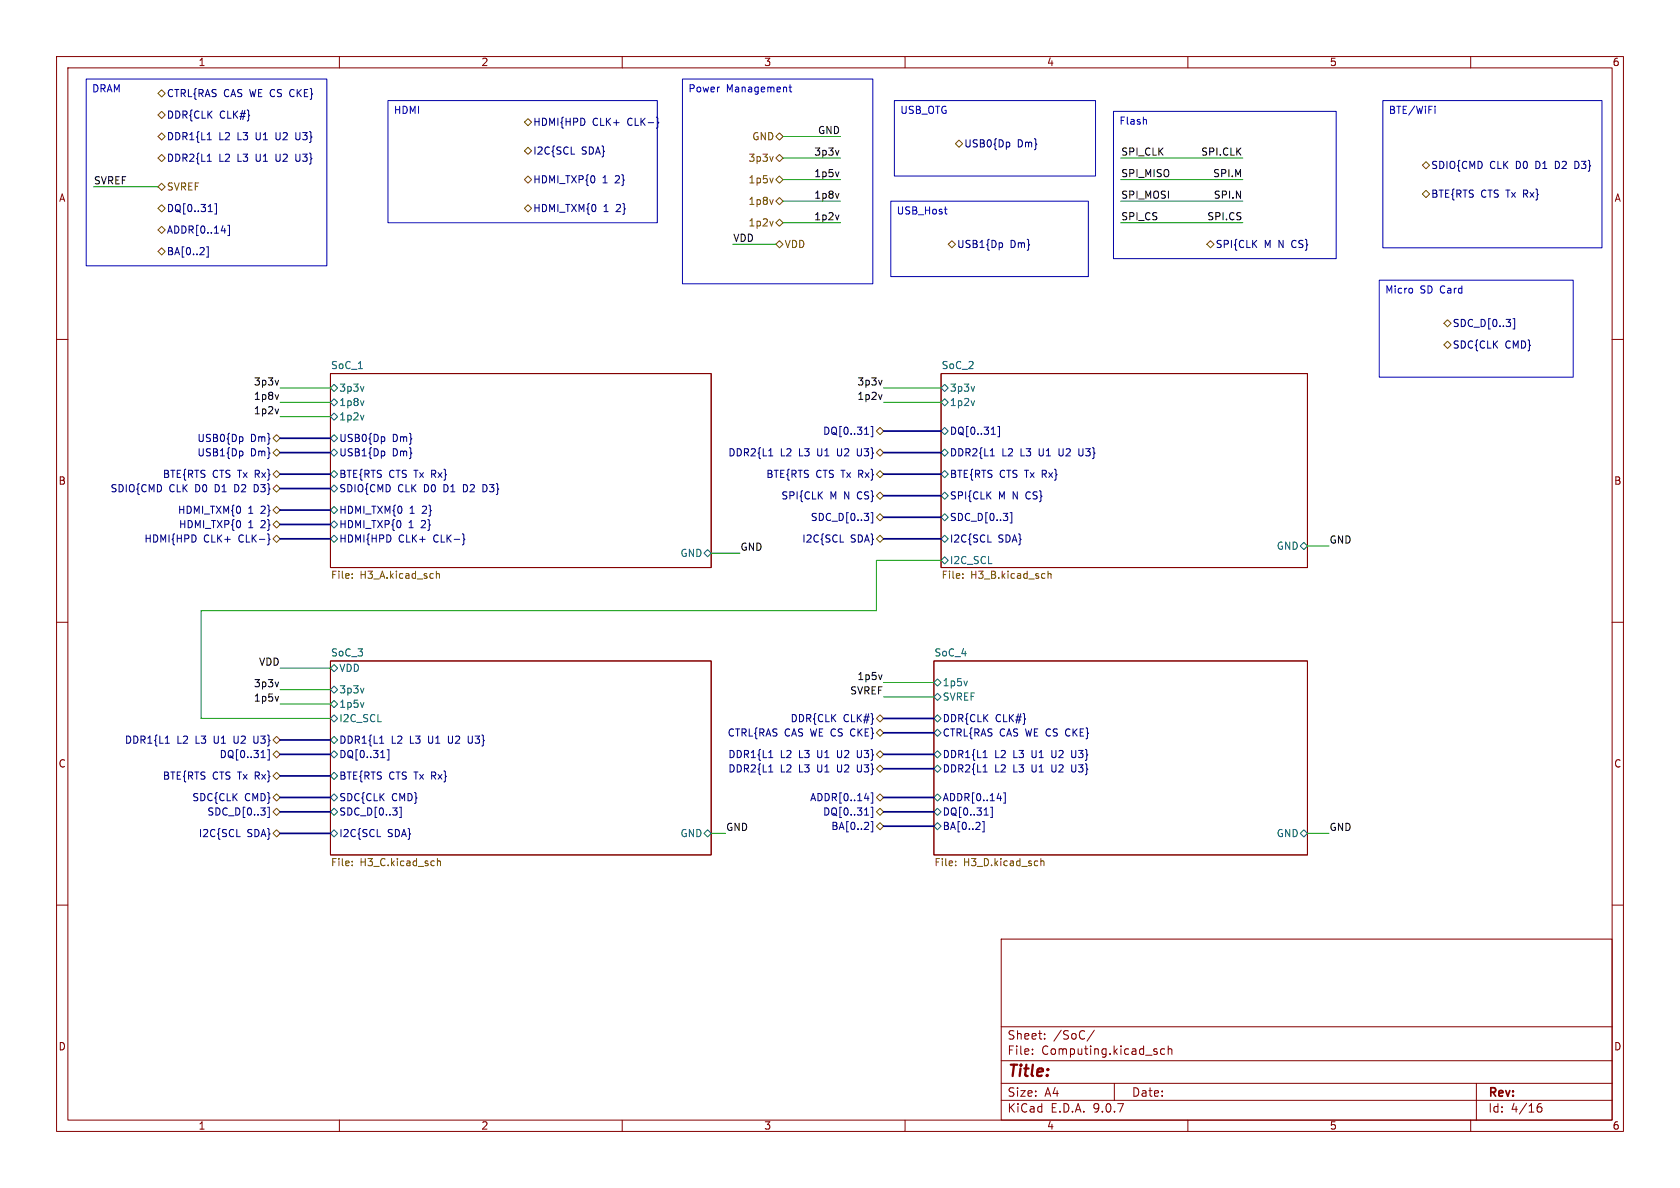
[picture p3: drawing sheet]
<svg xmlns="http://www.w3.org/2000/svg" width="297mm" height="210mm" viewBox="0 0 297 210" stroke-linecap="round" stroke-linejoin="round" font-family="sans-serif">
<g fill="none" stroke="#840000" stroke-width=".18">
<path d="M10 10h277v190h-277zM12 12h273v186h-273zM60 10v2M110 10v2M160 10v2M210 10v2M260 10v2M10 60h2M58.4 66h67.3v34.3h-67.3zM166.4 66h64.7v34.3h-64.7zM285 60h2M10 110h2"/>
<path d="M58.4 116.8h67.3v34.3h-67.3zM165.1 116.8h66v34.3h-66zM285 110h2M10 160h2M177 166h108v32h-108zM285 160h2M60 198v2M110 198v2M160 198v2M177 194.5h108M177 191.5h108M177 187.5h108"/>
<path d="M177 181.5h108M182.5 186.3v.1M182.5 185.5v.1M184.7 183.6v.1M184.7 182.8v.1M193.5 182.1l-1.3 2M197 191.5v3M205.9 185.5l-.4-.1-.3 .3v.4l.1 .2h.6M206.5 185.5l.2-.1 .4 .1 .1 .9M206.5 184.9v1.5M210 198v2M260 198v2"/>
<path d="M261 191.5v6.5M271.7 196l.3-.3h.5l.1 .3v.3l-.3 .3-.4-.1-.2-.2M272.5 195.1a.59 .59 0 0 0-.8 .6"/>
</g>
<g fill="none" stroke="#006464" stroke-width=".18">
<path d="M58.4 68.6l.7-.7 .6 .7-.6 .6zM58.4 71.1l.7-.6 .6 .6-.6 .7zM58.4 73.7l.7-.7 .6 .7-.6 .6zM58.4 77.5l.7-.7 .6 .7-.6 .6zM64.3 68.3l-.3 .9M64.3 70.9l-.3 .8M64.3 73.4l-.3 .8M166.4 76.2l.6-.6 .6 .6-.6 .6zM166.4 68.6l.6-.7 .6 .7-.6 .6zM166.4 71.1l.6-.6 .6 .6-.6 .7zM172.3 68.3l-.3 .9M172.3 70.9l-.3 .8"/>
<path d="M58.4 80l.7-.6 .6 .6-.6 .6zM58.4 83.8l.7-.6 .6 .6-.6 .7zM58.4 86.4l.7-.7 .6 .7-.6 .6zM58.4 90.2l.7-.7 .6 .7-.6 .6zM58.4 92.7l.7-.6 .6 .6-.6 .6zM58.4 95.3l.7-.7 .6 .7-.6 .6zM124.5 97.8l.6-.6 .6 .6-.6 .6zM166.4 80l.6-.6 .6 .6-.6 .6zM166.4 87.6l.6-.6 .6 .6-.6 .7zM166.4 91.4l.6-.6 .6 .6-.6 .7zM166.4 95.3l.6-.7 .6 .7-.6 .6zM166.4 83.8l.6-.6 .6 .6-.6 .7z"/>
<path d="M166.4 99.1l.6-.7 .6 .7-.6 .6zM229.9 96.5l.6-.6 .6 .6-.6 .7zM59.1 117.5l.6 .6-.6 .6-.7-.6zM58.4 137.2l.7-.7 .6 .7-.6 .6zM58.4 121.9l.7-.6 .6 .6-.6 .7zM58.4 124.5l.7-.7 .6 .7-.6 .6zM58.4 133.4l.7-.7 .6 .7-.6 .6zM58.4 127l.7-.6 .6 .6-.6 .6zM59.1 130.2l.6 .6-.6 .6-.7-.6zM64.3 121.7l-.3 .8M64.3 124.2l-.3 .8M165.1 129.5l.6-.6 .7 .6-.7 .7z"/>
<path d="M165.1 133.4l.6-.7 .7 .7-.7 .6zM165.1 127l.6-.6 .7 .6-.7 .6zM165.1 120.7l.6-.7 .7 .7-.7 .6zM165.1 123.2l.6-.6 .7 .6-.7 .6zM165.1 135.9l.6-.6 .7 .6-.7 .6zM171 120.4l-.3 .8M58.4 141l.7-.7 .6 .7-.6 .6zM58.4 143.5l.7-.6 .6 .6-.6 .6zM58.4 147.3l.7-.6 .6 .6-.6 .7zM124.5 147.3l.6-.6 .6 .6-.6 .7zM165.1 141l.6-.7 .7 .7-.7 .6zM165.1 143.5l.6-.6 .7 .6-.7 .6z"/>
<path d="M165.1 146.1l.6-.7 .7 .7-.7 .6zM229.9 147.3l.6-.6 .6 .6-.6 .7z"/>
</g>
<g fill="none" stroke="#000084" stroke-width=".18">
<path d="M36.6 28.5h.8M36.6 24.7h.8M36.8 37.4h.7M38 36h.3v1.8h-.3M40.3 39.8h.3v1.8h-.3M52.3 23.4v1.1l.2 .2M52.3 27.2v1.1l.2 .2M101 27.2h.6M116.1 20.7l.2 .2v.6l.2 .2-.2 .2v.6l-.2 .2M178.3 25.1l.2 .3v.3l-.2 .3M278.7 28.5h-.3v1.3h.3M36.5 43.6h.3v1.9h-.3"/>
<path d="M39.1 40.8h.8M177 42.9l.2 .3v.3l-.2 .3M267.5 56.3h.3v1.9h-.3M42.7 77.2l.2 .2v.4l-.2 .2M42.7 79.7l.2 .3v.3l-.2 .3M67.8 77.2l.2 .2v.4l-.2 .2M67.8 79.7l.2 .3v.3l-.2 .3M151.6 79.3v1l.2 .3M152.8 76.8h.8M154 75.4h.3v1.8h-.3M175.2 76.8h.8M176.4 75.4h.3v1.8h-.3"/>
<path d="M190.7 79.3v1l.3 .3M45.2 85.7h-.3v1.2h.3M47.5 94.4v.8l.2 .1-.2 .2v.6l-.1 .2M81.8 94.4l.2 .2v.6l.2 .1-.2 .2v.6l-.2 .2M85.7 85.7h-.3v1.2h.3M135.9 80.6h.7M148.5 95.8h.6M154 90.6h.3v1.8h-.3M174.6 95.8h.6M175.1 80.6h.7M178.6 90.6h.3v1.8h-.3M29.2 131.4h.7"/>
<path d="M44.9 130.1v1l.2 .3M46.2 133.9h.7M47.6 132.5v1.9h-.3M67.1 131.4h.7M67.3 133.9h.7M68.4 132.5h.3v1.9h-.3M82.8 130.1v1l.2 .3M135.9 133.9h.7M135.9 136.5h.7M151.6 132.7v1l.2 .2M151.6 135.2v1l.2 .3M173.8 133.9h.7"/>
<path d="M173.8 136.5h.7M189.5 132.7v1l.2 .2M189.5 135.2v1l.2 .3M41.9 147.9h.6M47.6 142.7v1.8h-.3M66.7 147.9h.6M70.9 142.7v1.8h-.3M152.8 141.1h.8M152.8 144.1h.8M154 140.2h.3v1.8h-.3M154 142.7h.3v1.8h-.3M154 145.2h.3v1.9h-.3"/>
<path d="M174 144.1h.7M174 145.2v1.9h-.3M175.4 142.7v1.8h-.3M176.3 141.1h.8M177.4 140.2h.3v1.8h-.3"/>
</g>
<g fill="none" stroke="#725600" stroke-width=".18">
<path d="M27.9 16.5l.7-.6 .6 .6-.6 .6zM28.6 19.7l.6 .6-.6 .7-.7-.7zM27.9 36.8l.7-.6 .6 .6-.6 .7zM27.9 33l.7-.6 .6 .6-.6 .7zM27.9 27.9l.7-.6 .6 .6-.6 .7zM27.9 24.1l.7-.6 .6 .6-.6 .7zM92.7 26.7l.6-.7 .7 .7-.7 .6zM92.7 21.6l.6-.6 .7 .6-.7 .6zM92.7 36.8l.6-.6 .7 .6-.7 .7zM93.3 31.1l.7 .7-.7 .6-.6-.6zM136.7 27.7l-.3 .8M136.7 39.1l-.3 .8"/>
<path d="M136.7 31.5l-.3 .8M136.7 35.3l-.3 .8M137.2 27.9l.6-.6 .6 .6-.6 .7zM137.2 24.1l.6-.6 .6 .6-.6 .7zM137.2 39.4l.6-.7 .6 .7-.6 .6zM137.2 31.8l.6-.7 .6 .7-.6 .6zM137.2 35.6l.6-.7 .6 .7-.6 .6zM168.9 25.4l.6-.6 .7 .6-.7 .6zM251.5 29.2l.6-.6 .6 .6-.6 .6zM251.5 34.3l.6-.6 .6 .6-.6 .6zM27.9 44.5l.7-.7 .6 .7-.6 .6zM27.9 40.6l.7-.6 .6 .6-.6 .7z"/>
<path d="M137.2 43.2l.6-.7 .6 .7-.6 .6zM168.3 42.5l.6 .7-.6 .6-.7-.6zM214 42.5l.6 .7-.6 .6-.6-.6zM255.3 57.2l.6-.7 .6 .7-.6 .6zM48.3 77.5l.6-.7 .6 .7-.6 .6zM154.9 76.2l.7-.6 .6 .6-.6 .6zM255.3 61l.6-.7 .6 .7-.6 .6zM48.3 92.7l.6-.6 .6 .6-.6 .6zM48.3 95.3l.6-.7 .6 .7-.6 .6zM48.3 86.4l.6-.7 .6 .7-.6 .6zM48.3 83.8l.6-.6 .6 .6-.6 .7zM48.3 80l.6-.6 .6 .6-.6 .6z"/>
<path d="M48.9 89.5l.6 .7-.6 .6-.6-.6zM154.9 95.3l.7-.7 .6 .7-.6 .6zM154.9 80l.7-.6 .6 .6-.6 .6zM154.9 87.6l.7-.6 .6 .6-.6 .7zM154.9 91.4l.7-.6 .6 .6-.6 .7zM154.9 83.8l.7-.6 .6 .6-.6 .7zM62.3 101.5v.1M62.3 102.1v.1M77.1 101.5l.2-.1 .3 .1 .1 .7M77.1 101v1.2M170.2 102.1v.1M170.2 101.5v.1"/>
<path d="M185.3 101v1.2M185.3 101.5l.2-.1 .3 .1v.7M48.3 137.2l.6-.7 .6 .7-.6 .6zM48.3 133.4l.6-.7 .6 .7-.6 .6zM48.9 130.2l.6 .6-.6 .6-.6-.6zM154.9 127l.7-.6 .6 .6-.6 .6zM154.9 133.4l.7-.7 .6 .7-.6 .6zM154.9 135.9l.7-.6 .6 .6-.6 .6zM154.9 129.5l.7-.6 .6 .6-.6 .7zM48.3 141l.6-.7 .6 .7-.6 .6zM48.3 143.5l.6-.6 .6 .6-.6 .6zM48.3 147.3l.6-.6 .6 .6-.6 .7z"/>
<path d="M62.3 152.9v.1M62.3 152.3v.1M77.3 152.3l.2-.1 .3 .1 .1 .7M77.3 151.8v1.2M154.9 141l.7-.7 .6 .7-.6 .6zM154.9 146.1l.7-.7 .6 .7-.6 .6zM154.9 143.5l.7-.6 .6 .6-.6 .6zM168.9 152.9v.1M168.9 152.3v.1M184 151.8v1.2M184 152.3l.2-.1 .3 .1 .1 .7"/>
</g>
<path d="M148.3 26.6l-.3 .8M148.3 30.4l-.3 .8M148.3 34.2l-.3 .8M148.3 38l-.3 .9M49.2 72.3l-.3 .8M49.2 69.8l-.3 .8M49.2 67.2l-.3 .9M155.9 67.2l-.3 .9M155.9 69.8l-.3 .8M155.9 119.3l-.3 .8M49.2 120.6l-.3 .8M49.2 123.1l-.3 .8" fill="none" stroke="#0f0f0f" stroke-width=".18"/>
<g fill="none" stroke="#000084" stroke-width=".3">
<path d="M49.5 77.5h8.9M156.2 76.2h10.2M49.5 80h8.9M49.5 95.3h8.9M49.5 90.2h8.9M49.5 92.7h8.9M49.5 86.4h8.9M49.5 83.8h8.9M156.2 80h10.2M156.2 95.3h10.2M156.2 87.6h10.2M156.2 91.4h10.2"/>
<path d="M156.2 83.8h10.2M49.5 137.2h8.9M49.5 130.8h8.9M49.5 133.4h8.9M156.2 133.4h8.9M156.2 135.9h8.9M156.2 129.5h8.9M156.2 127h8.9M49.5 147.3h8.9M49.5 141h8.9M49.5 143.5h8.9M156.2 141h8.9"/>
<path d="M156.2 143.5h8.9M156.2 146.1h8.9"/>
</g>
<g fill="none" stroke="#009600" stroke-width=".18">
<path d="M16.5 33h11.4M138.4 39.4h10.2M138.4 24.1h10.2M138.4 27.9h10.2M138.4 31.8h10.2M138.4 35.6h10.2M198.1 39.4h21.6M198.1 27.9h21.6M198.1 31.8h21.6M198.1 35.6h21.6M129.5 43.2h7.7M49.5 71.1h8.9"/>
<path d="M49.5 68.6h8.9M49.5 73.7h8.9M156.2 71.1h10.2M156.2 68.6h10.2M125.7 97.8h5.1M166.4 99.1h-11.5v8.9h-119.3v19h22.8M231.1 96.5h3.8M49.5 118.1h8.9M49.5 121.9h8.9M49.5 124.5h8.9M156.2 120.7h8.9M156.2 123.2h8.9"/>
<path d="M125.7 147.3h2.6M231.1 147.3h3.8"/>
</g>
<g fill="none" stroke="#0000c2" stroke-width=".18">
<path d="M15.2 14h42.6v33h-42.6zM68.6 17.8h47.6v21.6h-47.6zM120.6 14h33.7v36.2h-33.7zM139.5 15.4h.5M139.7 15v1.1l.3 .1M158.1 17.8h35.6v13.3h-35.6zM196.8 19.7h39.4v26h-39.4zM244.5 17.8h38.7v26h-38.7zM253.7 18.8v.1M253.7 19.2v.9M157.5 35.6h34.9v13.3h-34.9zM166.9 37h.5"/>
<path d="M167.2 37.8h.2M202.6 21.2l.1 .8M243.8 49.5h34.3v17.2h-34.3zM249.7 51.1v.6"/>
</g>
<text font-size="2.8" fill="#840000" x="178" y="190.9">Title:</text>
<g font-size="2.1" fill="#840000">
<text x="178" y="184">Sheet:</text>
<text x="186.2" y="184">/SoC/</text>
<text x="178" y="186.7">File:</text>
<text x="184.1" y="186.7">Computing.kicad_sch</text>
<text x="178" y="196.9">KiCad</text>
<text x="178" y="194.1">Size:</text>
<text x="184.7" y="194.1">A4</text>
<text x="185.7" y="196.9">E.D.A.</text>
<text x="193.3" y="196.9">9.0.7</text>
<text x="200" y="194.1">Date:</text>
<text x="263" y="194.3">Rev:</text>
<text x="263" y="196.9">Id:</text>
<text x="267.1" y="196.9">4/16</text>
</g>
<g font-size="1.8" fill="#840000">
<text x="35" y="11.9">1</text>
<text x="85" y="11.9">2</text>
<text x="135" y="11.9">3</text>
<text x="185" y="11.9">4</text>
<text x="235" y="11.9">5</text>
<text x="285" y="11.9">6</text>
<text x="10.3" y="35.9">A</text>
<text x="285.3" y="35.9">A</text>
<text x="10.3" y="85.9">B</text>
<text x="285.3" y="85.9">B</text>
<text x="10.3" y="135.9">C</text>
<text x="285.3" y="135.9">C</text>
<text x="10.3" y="185.9">D</text>
<text x="285.3" y="185.9">D</text>
<text x="35" y="199.9">1</text>
<text x="85" y="199.9">2</text>
<text x="135" y="199.9">3</text>
<text x="185" y="199.9">4</text>
<text x="235" y="199.9">5</text>
<text x="285" y="199.9">6</text>
</g>
<g font-size="1.8" fill="#0000c2">
<text x="16.2" y="16.6">DRAM</text>
<text x="121.6" y="16.6">Power</text>
<text x="128.4" y="16.6">Management</text>
<text x="69.5" y="20.5">HDMI</text>
<text x="159.1" y="20.5">USB_OTG</text>
<text x="197.8" y="22.4">Flash</text>
<text x="245.4" y="20.5">BTE/WiFi</text>
<text x="158.4" y="38.2">USB_Host</text>
<text x="244.8" y="52.2">Micro</text>
<text x="251" y="52.2">SD Card</text>
</g>
<g font-size="1.8" fill="#000084">
<text x="29.4" y="17.4">CTRL{RAS</text>
<text x="39.5" y="17.4">CAS WE CS CKE}</text>
<text x="29.4" y="21.2">DDR{CLK</text>
<text x="38.8" y="21.2">CLK#}</text>
<text x="94.2" y="22.5">HDMI{HPD</text>
<text x="104.7" y="22.5">CLK+</text>
<text x="111" y="22.5">CLK-}</text>
<text x="29.4" y="28.8">DDR2{L1</text>
<text x="29.4" y="25">DDR1{L1</text>
<text x="38.7" y="28.8">L2</text>
<text x="38.7" y="25">L2</text>
<text x="42.1" y="28.8">L3</text>
<text x="42.1" y="25">L3</text>
<text x="45.5" y="28.8">U1</text>
<text x="45.5" y="25">U1</text>
<text x="49.2" y="28.8">U2</text>
<text x="49.2" y="25">U2</text>
<text x="52.9" y="28.8">U3}</text>
<text x="52.9" y="25">U3}</text>
<text x="94.2" y="27.5">I2C{SCL</text>
<text x="102.8" y="27.5">SDA}</text>
<text x="170.4" y="26.3">USB0{Dp</text>
<text x="179.8" y="26.3">Dm}</text>
<text x="94.2" y="32.6">HDMI_TXP{0</text>
<text x="106.5" y="32.6">1</text>
<text x="108.8" y="32.6">2}</text>
<text x="252.9" y="30.1">SDIO{CMD</text>
<text x="252.9" y="35.2">BTE{RTS</text>
<text x="261.8" y="35.2">CTS Tx Rx}</text>
<text x="263.3" y="30.1">CLK</text>
<text x="268.1" y="30.1">D0</text>
<text x="271.7" y="30.1">D1</text>
<text x="275.4" y="30.1">D2</text>
<text x="279" y="30.1">D3}</text>
<text x="29.4" y="37.7">DQ[0..31]</text>
<text x="29.4" y="41.5">ADDR[0..14]</text>
<text x="94.2" y="37.7">HDMI_TXM{0</text>
<text x="106.7" y="37.7">1</text>
<text x="109" y="37.7">2}</text>
<text x="29.4" y="45.3">BA[0..2]</text>
<text x="169.1" y="44">USB1{Dp</text>
<text x="178.6" y="44">Dm}</text>
<text x="214.8" y="44">SPI{CLK</text>
<text x="223.5" y="44">M N CS}</text>
<text x="256.7" y="58">SDC_D[0..3]</text>
<text x="256.7" y="61.8">SDC{CLK</text>
<text x="266.1" y="61.8">CMD}</text>
<text x="145.4" y="77.1">DQ[0..31]</text>
<text x="167.8" y="77.1">DQ[0..31]</text>
<text x="34.8" y="78.3">USB0{Dp</text>
<text x="34.8" y="80.9">USB1{Dp</text>
<text x="44.3" y="78.3">Dm}</text>
<text x="44.3" y="80.9">Dm}</text>
<text x="59.9" y="78.3">USB0{Dp</text>
<text x="59.9" y="80.9">USB1{Dp</text>
<text x="69.3" y="78.3">Dm}</text>
<text x="69.3" y="80.9">Dm}</text>
<text x="128.7" y="80.9">DDR2{L1</text>
<text x="137.9" y="80.9">L2</text>
<text x="141.3" y="80.9">L3</text>
<text x="144.8" y="80.9">U1</text>
<text x="148.5" y="80.9">U2</text>
<text x="152.2" y="80.9">U3}</text>
<text x="167.8" y="80.9">DDR2{L1</text>
<text x="177.1" y="80.9">L2</text>
<text x="180.5" y="80.9">L3</text>
<text x="183.9" y="80.9">U1</text>
<text x="187.6" y="80.9">U2</text>
<text x="191.3" y="80.9">U3}</text>
<text x="19.4" y="87.2">SDIO{CMD</text>
<text x="28.7" y="84.7">BTE{RTS</text>
<text x="29.9" y="87.2">CLK</text>
<text x="34.6" y="87.2">D0</text>
<text x="37.5" y="84.7">CTS Tx Rx}</text>
<text x="38.3" y="87.2">D1</text>
<text x="41.9" y="87.2">D2</text>
<text x="45.6" y="87.2">D3}</text>
<text x="59.9" y="84.7">BTE{RTS</text>
<text x="59.9" y="87.2">SDIO{CMD</text>
<text x="68.7" y="84.7">CTS Tx Rx}</text>
<text x="70.3" y="87.2">CLK</text>
<text x="75" y="87.2">D0</text>
<text x="78.7" y="87.2">D1</text>
<text x="82.3" y="87.2">D2</text>
<text x="86" y="87.2">D3}</text>
<text x="135.4" y="84.7">BTE{RTS</text>
<text x="138" y="88.5">SPI{CLK</text>
<text x="144.2" y="84.7">CTS Tx Rx}</text>
<text x="146.7" y="88.5">M N CS}</text>
<text x="167.8" y="88.5">SPI{CLK</text>
<text x="167.8" y="84.7">BTE{RTS</text>
<text x="176.5" y="88.5">M N CS}</text>
<text x="176.7" y="84.7">CTS Tx Rx}</text>
<text x="31.4" y="91">HDMI_TXM{0</text>
<text x="31.5" y="93.6">HDMI_TXP{0</text>
<text x="43.8" y="93.6">1</text>
<text x="43.8" y="91">1</text>
<text x="46.2" y="93.6">2}</text>
<text x="46.2" y="91">2}</text>
<text x="59.9" y="91">HDMI_TXM{0</text>
<text x="59.9" y="93.6">HDMI_TXP{0</text>
<text x="72.2" y="93.6">1</text>
<text x="72.4" y="91">1</text>
<text x="74.6" y="93.6">2}</text>
<text x="74.7" y="91">2}</text>
<text x="143.2" y="92.3">SDC_D[0..3]</text>
<text x="167.8" y="92.3">SDC_D[0..3]</text>
<text x="25.4" y="96.1">HDMI{HPD</text>
<text x="36" y="96.1">CLK+</text>
<text x="42.3" y="96.1">CLK-}</text>
<text x="59.9" y="96.1">HDMI{HPD</text>
<text x="70.4" y="96.1">CLK+</text>
<text x="76.7" y="96.1">CLK-}</text>
<text x="141.7" y="96.1">I2C{SCL</text>
<text x="150.3" y="96.1">SDA}</text>
<text x="167.8" y="96.1">I2C{SCL</text>
<text x="176.4" y="96.1">SDA}</text>
<text x="22" y="131.7">DDR1{L1</text>
<text x="31.3" y="131.7">L2</text>
<text x="34.7" y="131.7">L3</text>
<text x="38.1" y="131.7">U1</text>
<text x="41.8" y="131.7">U2</text>
<text x="45.5" y="131.7">U3}</text>
<text x="59.9" y="131.7">DDR1{L1</text>
<text x="69.2" y="131.7">L2</text>
<text x="72.6" y="131.7">L3</text>
<text x="76" y="131.7">U1</text>
<text x="79.7" y="131.7">U2</text>
<text x="83.4" y="131.7">U3}</text>
<text x="128.5" y="130.4">CTRL{RAS</text>
<text x="138.7" y="130.4">CAS WE CS CKE}</text>
<text x="139.7" y="127.9">DDR{CLK</text>
<text x="149.1" y="127.9">CLK#}</text>
<text x="166.6" y="130.4">CTRL{RAS</text>
<text x="166.6" y="127.9">DDR{CLK</text>
<text x="176" y="127.9">CLK#}</text>
<text x="176.7" y="130.4">CAS WE CS CKE}</text>
<text x="38.7" y="134.2">DQ[0..31]</text>
<text x="59.9" y="134.2">DQ[0..31]</text>
<text x="128.7" y="134.2">DDR1{L1</text>
<text x="128.7" y="136.8">DDR2{L1</text>
<text x="137.9" y="134.2">L2</text>
<text x="137.9" y="136.8">L2</text>
<text x="141.3" y="134.2">L3</text>
<text x="141.3" y="136.8">L3</text>
<text x="144.8" y="134.2">U1</text>
<text x="144.8" y="136.8">U1</text>
<text x="148.5" y="134.2">U2</text>
<text x="148.5" y="136.8">U2</text>
<text x="152.2" y="134.2">U3}</text>
<text x="152.2" y="136.8">U3}</text>
<text x="166.6" y="134.2">DDR1{L1</text>
<text x="166.6" y="136.8">DDR2{L1</text>
<text x="175.8" y="134.2">L2</text>
<text x="175.8" y="136.8">L2</text>
<text x="179.2" y="134.2">L3</text>
<text x="179.2" y="136.8">L3</text>
<text x="182.7" y="134.2">U1</text>
<text x="182.7" y="136.8">U1</text>
<text x="186.4" y="134.2">U2</text>
<text x="186.4" y="136.8">U2</text>
<text x="190.1" y="134.2">U3}</text>
<text x="190.1" y="136.8">U3}</text>
<text x="28.7" y="138">BTE{RTS</text>
<text x="33.9" y="141.8">SDC{CLK</text>
<text x="37.5" y="138">CTS Tx Rx}</text>
<text x="43.2" y="141.8">CMD}</text>
<text x="59.9" y="138">BTE{RTS</text>
<text x="59.9" y="141.8">SDC{CLK</text>
<text x="68.7" y="138">CTS Tx Rx}</text>
<text x="69.2" y="141.8">CMD}</text>
<text x="143.1" y="141.8">ADDR[0..14]</text>
<text x="166.6" y="141.8">ADDR[0..14]</text>
<text x="35" y="148.2">I2C{SCL</text>
<text x="36.6" y="144.4">SDC_D[0..3]</text>
<text x="43.7" y="148.2">SDA}</text>
<text x="59.9" y="144.4">SDC_D[0..3]</text>
<text x="59.9" y="148.2">I2C{SCL</text>
<text x="68.5" y="148.2">SDA}</text>
<text x="145.4" y="144.4">DQ[0..31]</text>
<text x="146.9" y="146.9">BA[0..2]</text>
<text x="166.6" y="144.4">DQ[0..31]</text>
<text x="166.6" y="146.9">BA[0..2]</text>
</g>
<g font-size="1.8" fill="#0f0f0f">
<text x="144.5" y="23.8">GND</text>
<text x="143.9" y="27.6">3p3v</text>
<text x="198.1" y="27.6">SPI_CLK</text>
<text x="212.2" y="27.6">SPI.CLK</text>
<text x="16.5" y="32.7">SVREF</text>
<text x="143.9" y="31.4">1p5v</text>
<text x="143.9" y="35.2">1p8v</text>
<text x="198.1" y="35.2">SPI_MOSI</text>
<text x="198.1" y="31.4">SPI_MISO</text>
<text x="214.4" y="31.4">SPI.M</text>
<text x="214.5" y="35.2">SPI.N</text>
<text x="143.9" y="39">1p2v</text>
<text x="198.1" y="39">SPI_CS</text>
<text x="213.3" y="39">SPI.CS</text>
<text x="129.5" y="42.8">VDD</text>
<text x="44.8" y="70.8">1p8v</text>
<text x="44.8" y="68.2">3p3v</text>
<text x="151.5" y="68.2">3p3v</text>
<text x="151.5" y="70.8">1p2v</text>
<text x="44.8" y="73.3">1p2v</text>
<text x="130.8" y="97.4">GND</text>
<text x="234.9" y="96.2">GND</text>
<text x="45.7" y="117.8">VDD</text>
<text x="44.8" y="121.6">3p3v</text>
<text x="44.8" y="124.1">1p5v</text>
<text x="150.2" y="122.8">SVREF</text>
<text x="151.5" y="120.3">1p5v</text>
<text x="128.3" y="147">GND</text>
<text x="234.9" y="147">GND</text>
</g>
<g font-size="1.8" fill="#725600">
<text x="132.2" y="28.8">3p3v</text>
<text x="132.9" y="25">GND</text>
<text x="29.4" y="33.9">SVREF</text>
<text x="132.2" y="32.6">1p5v</text>
<text x="132.2" y="40.2">1p2v</text>
<text x="132.2" y="36.4">1p8v</text>
<text x="138.6" y="44">VDD</text>
<text x="58.4" y="102.6">File:</text>
<text x="63.6" y="102.6">H3_A.kicad_sch</text>
<text x="166.4" y="102.6">File:</text>
<text x="171.6" y="102.6">H3_B.kicad_sch</text>
<text x="58.4" y="153.4">File:</text>
<text x="63.6" y="153.4">H3_C.kicad_sch</text>
<text x="165.1" y="153.4">File:</text>
<text x="170.3" y="153.4">H3_D.kicad_sch</text>
</g>
<g font-size="1.8" fill="#006464">
<text x="58.4" y="65.3">SoC_1</text>
<text x="166.4" y="65.3">SoC_2</text>
<text x="59.9" y="69.4">3p3v</text>
<text x="59.9" y="72">1p8v</text>
<text x="167.8" y="69.4">3p3v</text>
<text x="167.8" y="72">1p2v</text>
<text x="59.9" y="74.5">1p2v</text>
<text x="120.2" y="98.7">GND</text>
<text x="167.8" y="99.9">I2C_SCL</text>
<text x="225.6" y="97.4">GND</text>
<text x="58.4" y="116.1">SoC_3</text>
<text x="59.9" y="119">VDD</text>
<text x="165.1" y="116.1">SoC_4</text>
<text x="59.9" y="122.8">3p3v</text>
<text x="59.9" y="125.3">1p5v</text>
<text x="166.6" y="121.5">1p5v</text>
<text x="166.6" y="124.1">SVREF</text>
<text x="59.9" y="127.9">I2C_SCL</text>
<text x="120.2" y="148.2">GND</text>
<text x="225.6" y="148.2">GND</text>
</g>
</svg>
